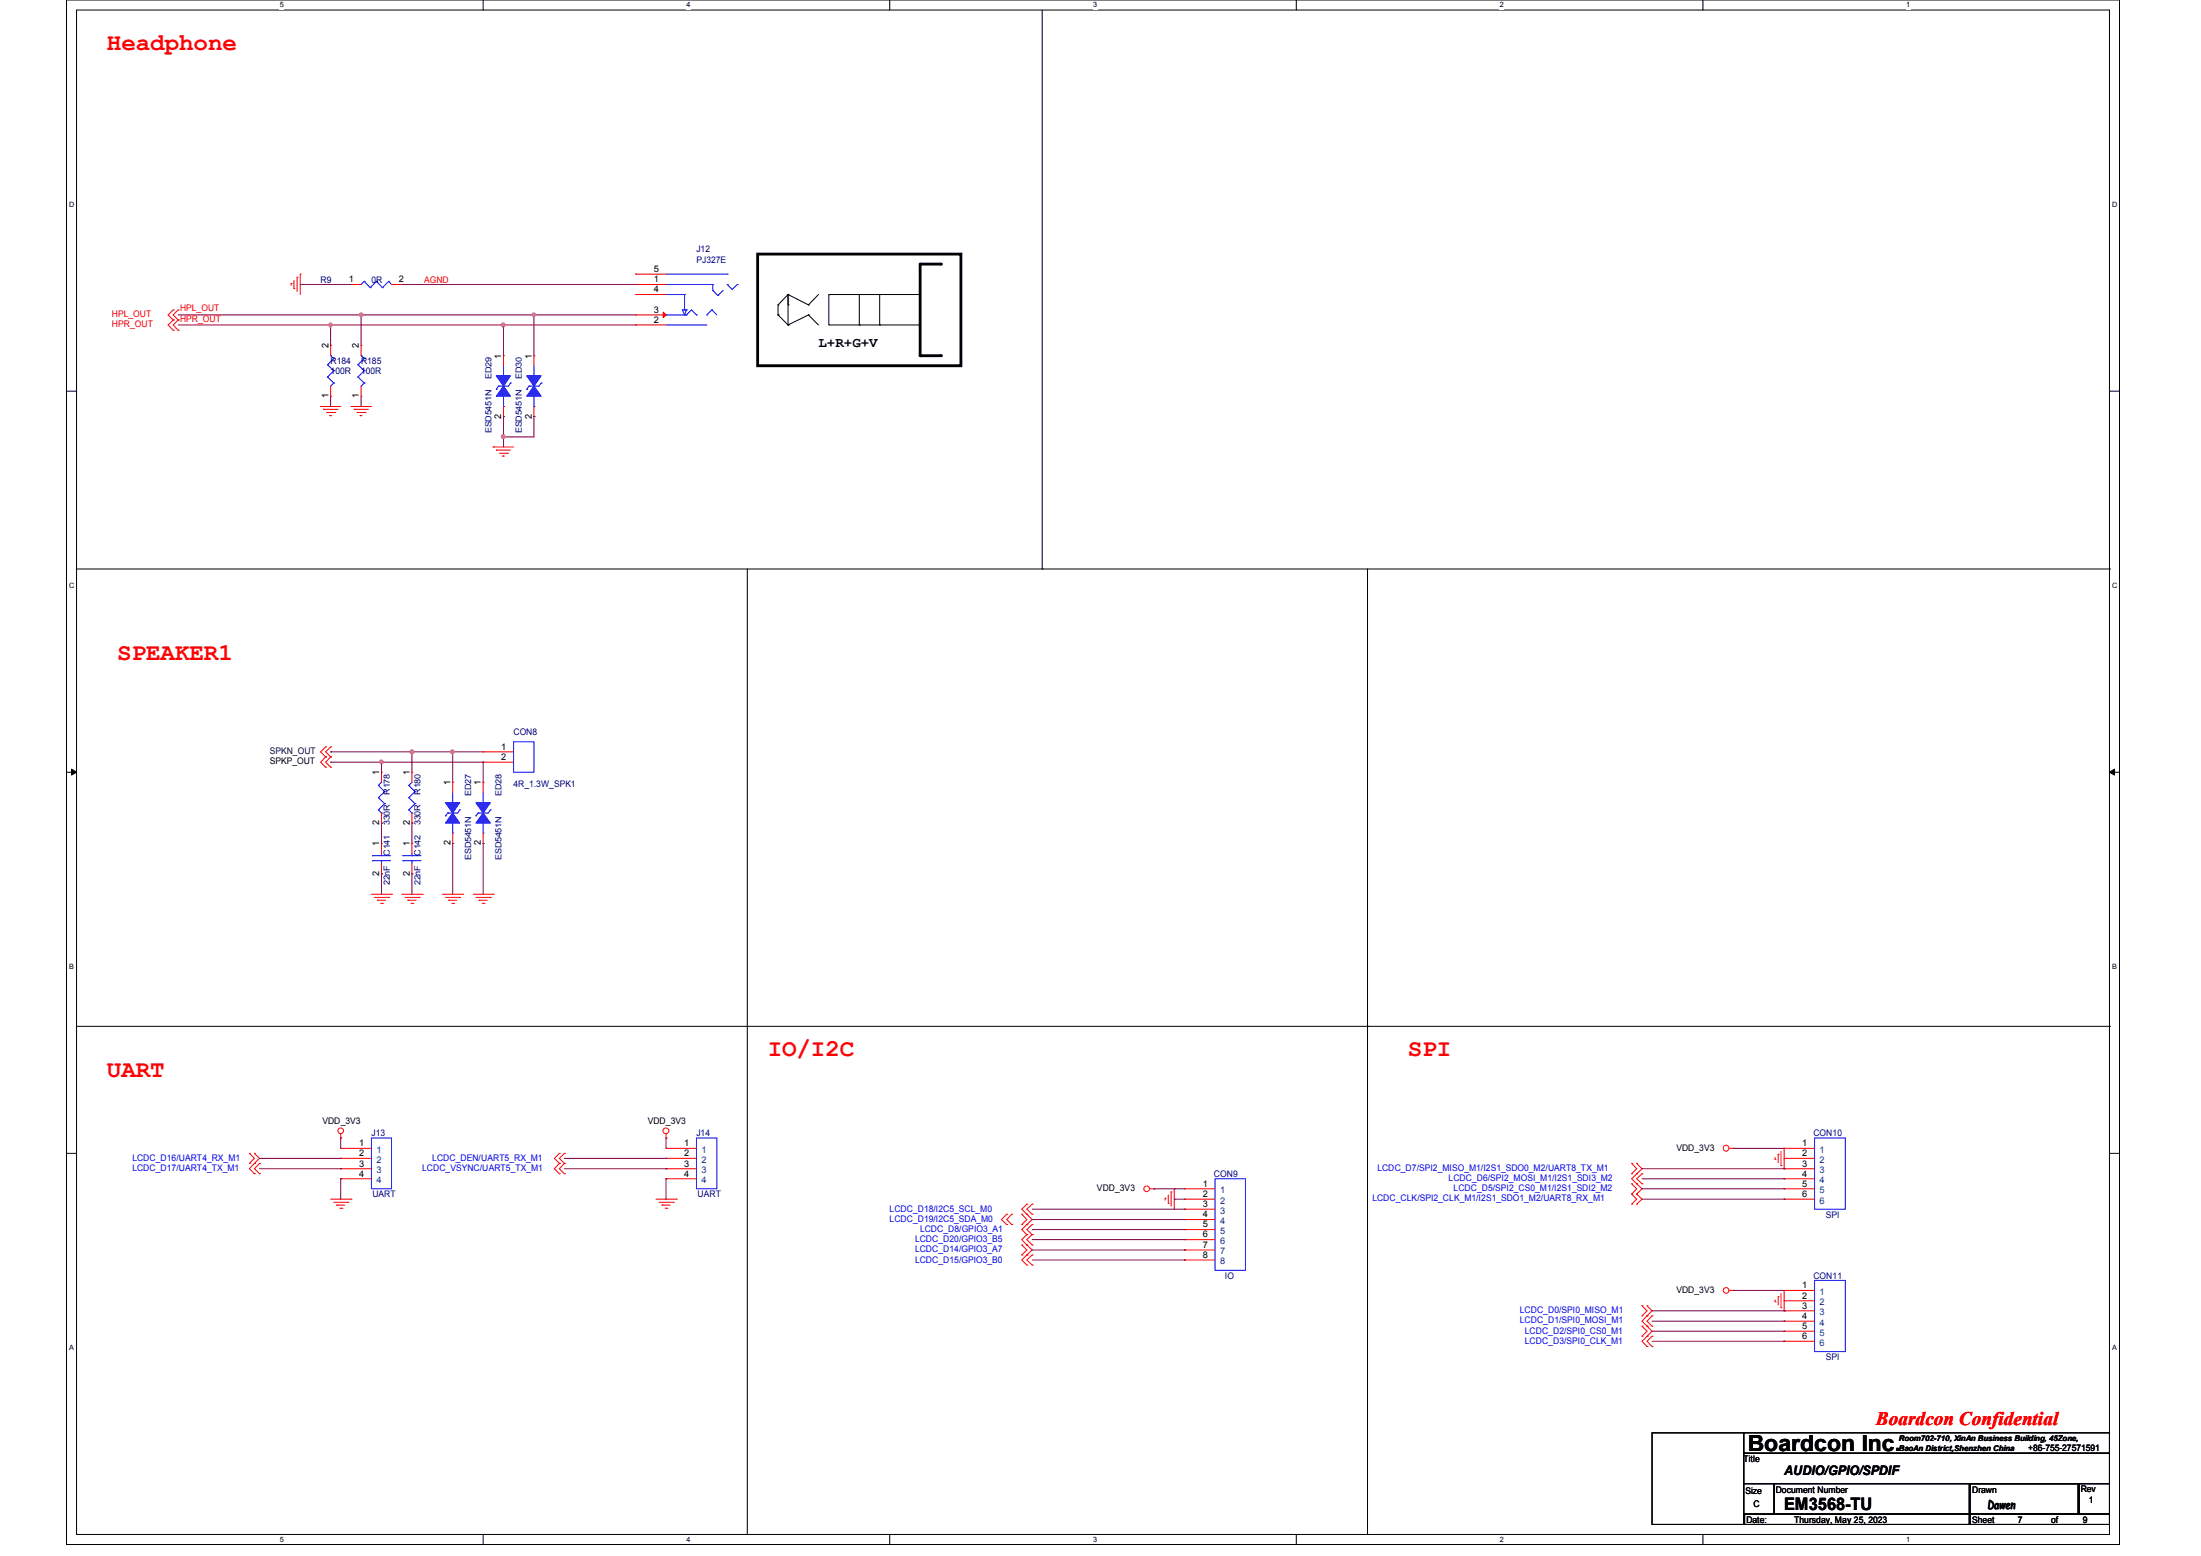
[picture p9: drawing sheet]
<svg xmlns="http://www.w3.org/2000/svg" width="297mm" height="210mm" viewBox="0 0 297 210" stroke-linecap="round" stroke-linejoin="round" font-family="sans-serif">
<path d="M9 0h277v208.4h-277zM10.3 1.4h274.3v205.7h-274.3z" fill="none" stroke="#000" stroke-width=".13"/>
<g fill="#fff">
<path d="M37.8 .1h.5v1.1h-.5z"/>
<path d="M37.8 207.2h.5v1.1h-.5z"/>
</g>
<path d="M65.2 0v1.4M65.2 207.1v1.3" fill="none" stroke="#000" stroke-width=".13"/>
<g fill="#fff">
<path d="M92.6 .1h.6v1.1h-.6z"/>
<path d="M92.6 207.2h.6v1.1h-.6z"/>
</g>
<path d="M120.1 0v1.4M120.1 207.1v1.3" fill="none" stroke="#000" stroke-width=".13"/>
<g fill="#fff">
<path d="M147.5 .1h.5v1.1h-.5z"/>
<path d="M147.5 207.2h.5v1.1h-.5z"/>
</g>
<path d="M174.9 0v1.4M174.9 207.1v1.3" fill="none" stroke="#000" stroke-width=".13"/>
<g fill="#fff">
<path d="M202.4 .1h.5v1.1h-.5z"/>
<path d="M202.4 207.2h.5v1.1h-.5z"/>
</g>
<path d="M229.8 0v1.4M229.8 207.1v1.3" fill="none" stroke="#000" stroke-width=".13"/>
<g fill="#fff">
<path d="M257.2 .1h.6v1.1h-.6z"/>
<path d="M257.2 207.2h.6v1.1h-.6z"/>
<path d="M9.3 27.1h.7v1.1h-.7z"/>
<path d="M285 27.1h.7v1.1h-.7z"/>
<path d="M9.3 78.5h.7v1.1h-.7z"/>
<path d="M285 78.5h.7v1.1h-.7z"/>
</g>
<path d="M9 52.8h1.3M284.6 52.8h1.4" fill="none" stroke="#000" stroke-width=".13"/>
<g fill="#fff">
<path d="M9.3 129.9h.6v1.1h-.6z"/>
<path d="M285 129.9h.6v1.1h-.6z"/>
</g>
<path d="M9 104.2h1.3M284.6 104.2h1.4" fill="none" stroke="#000" stroke-width=".13"/>
<path d="M9.7 103.8l.6 .4-.6 .4zM284.6 104.2l.7-.4v.8z" fill="#000" stroke="#000" stroke-width=".13"/>
<g fill="#fff">
<path d="M9.3 181.4h.6v1.1h-.6z"/>
<path d="M285 181.4h.6v1.1h-.6z"/>
</g>
<g fill="none" stroke="#000" stroke-width=".13">
<path d="M140.6 1.4v75.4M106.3 39.8h.1M106.3 39.8l-1.3 1.3M106.3 39.8v4.1M106.3 39.8l2.8 1.3M110.4 39.8l-1.3 1.3M111.8 39.8h12.4v4.1h-12.4zM116 39.8v4.1M118.7 39.8v4.1M105 41.1h.1M105 42.5h.1M105 41.1v1.4"/>
<path d="M105 42.5l1.3 1.4M106.3 41.1h.1M106.3 43.9h.1M109.1 41.1h.1M109.1 42.5h.1M109.1 42.5l-2.8 1.4M109.1 42.5l1.3 1.4M116 43.9h.1M118.7 43.9h.1M10.3 76.8h274.3M100.8 76.8v130.3M140.6 76.8h.1"/>
<path d="M184.5 76.8v130.3M284.6 76.8h.1M10.3 138.5h274.3M184.5 138.5h.1M284.6 138.5h.1M9 155.7h1.3M284.6 155.7h1.4M222.9 193.4h12.4v12.3h-12.4zM235.3 193.4h49.3v2.7h-49.3zM235.3 196.1h49.3v4.1h-49.3zM100.8 207.1h.1M184.5 207.1h.1"/>
<path d="M235.3 200.2h4.1v4.1h-4.1zM235.4 204.3h30.5v1.4h-30.5zM239.4 200.2h41.1v4.1h-41.1zM265.7 204.3h18.9v1.4h-18.9zM265.7 200.2h.1M265.7 200.2v4.1M265.9 200.2h14.5v4.1h-14.5zM280.5 200.2h4.1v4.1h-4.1z"/>
</g>
<path d="M102.2 34.3h27.5v15.1h-27.5zM126.9 35.6h-2.7v12.4h2.7" fill="none" stroke="#000" stroke-width=".38"/>
<g fill="#000">
<circle cx="126.9" cy="35.6" r=".19"/>
<circle cx="124.2" cy="48" r=".19"/>
<circle cx="126.9" cy="48" r=".19"/>
</g>
<g fill="none" stroke="#f00" stroke-width=".13">
<path d="M39.3 38.3h.1M39.3 38.3v.2M39.7 38.9h.1M39.7 37.8v1.1M40.1 37.4h.1M40.1 37.4v1.9M40.5 37h.1M40.5 37v2.8M47.4 38.4h.1M47.4 38.4h1.3M52.8 38.4h1.4M54.2 38.4h.1"/>
<path d="M85.8 37h.1M85.8 39.8h.1M85.8 38.4h.1M85.8 37h4.1M85.8 39.8h4.1M85.8 38.4h4.1M23.4 41.8h.1M23.4 43.2h.1M23.4 44.6h.1M23.4 41.8l-.7 .7 .7 .7M23.4 43.2l-.7 .7 .7 .7M24 41.8h.1"/>
<path d="M24 43.2h.1M24 44.6h.1M24 41.8l-.6 .7 .6 .7M24 43.2l-.6 .7 .6 .7M43.3 54.9h.1M43.3 54.9h2.7M43.6 55.2h.1M43.6 55.2h2M44.1 55.7h1.1M44.5 56.1h.1M44.5 56.1h.2M44.6 53.5h.1"/>
<path d="M44.6 46.6h.1M44.6 46.6v1.4M44.6 52.1v1.4M45.2 55.7h.1M47.4 54.9h.1M47.4 54.9h2.7M47.8 55.2h.1M47.8 55.2h1.9M48.2 55.7h1.1M48.6 56.1h.1M48.6 56.1h.3M48.7 53.5h.1"/>
<path d="M48.7 46.6h.1M48.7 46.6v1.4M48.7 52.1v1.4M49.3 55.7h.1M67.9 48h.1M67.9 56.2h.1M67.9 48v1.4M67.9 54.9v1.3M72.1 48h.1M72.1 56.2h.1M72.1 48v1.4M72.1 54.9v1.3"/>
<path d="M85.8 42.5h.1M85.8 43.9h.1M85.8 42.5h4.1M85.8 43.9h4.1M66.5 60.3h.1M66.5 60.3h2.8M67 60.7h.1M67 60.7h1.9M67.4 61.2h1.1M67.8 61.6h.1M67.8 61.6h.3M68.5 61.2h.1"/>
<path d="M43.9 102.2h.1M43.9 103.5h.1M43.9 100.8h.1M43.9 102.2l-.6 .7 .6 .6M43.9 100.8l-.6 .7 .6 .7M44.6 102.2h.1M44.6 103.5h.1M44.6 100.8h.1M44.6 102.2l-.7 .7 .7 .6M44.6 100.8l-.7 .7 .7 .7M51.5 113.8h.1M51.5 117.9h.1"/>
<path d="M51.5 104.2h.1M51.5 111.1h.1M51.5 104.2v1.4M51.5 109.7v1.4M51.5 113.8v1.4M51.5 116.6v1.3M55.6 104.2h.1M55.6 111.1h.1M55.6 113.8h.1M55.6 117.9h.1M55.6 104.2v1.4M55.6 109.7v1.4"/>
<path d="M55.6 113.8v1.4M55.6 116.6v1.3M61.1 105.6h.1M61.1 113.8h.1M61.1 105.6v1.4M61.1 112.4v1.4M65.2 105.6h.1M65.2 113.8h.1M65.2 101.5h.1M65.2 102.9h.1M65.2 105.6v1.4M65.2 112.4v1.4"/>
<path d="M65.2 101.5h4.1M65.2 102.9h4.1M50.1 120.7h2.7M50.5 121.1h2M50.9 121.5h.1M50.9 121.5h1.1M51.4 121.9h.2M51.6 121.9h.1M52.5 121.1h.1M52.8 120.7h.1M54.2 120.7h2.8M54.7 121.1h1.9"/>
<path d="M55 121.5h.1M55 121.5h1.1M55.5 121.9h.2M55.7 121.9h.1M56.6 121.1h.1M57 120.7h.1M59.7 120.7h2.7M60.1 121.1h1.9M60.5 121.5h.1M60.5 121.5h1.1M61 121.9h.2M61.2 121.9h.1"/>
<path d="M62 121.1h.1M62.4 120.7h.1M63.8 120.7h2.7M64.2 121.1h2M64.6 121.5h.1M64.6 121.5h1.1M65.1 121.9h.2M65.3 121.9h.1M66.2 121.1h.1M66.5 120.7h.1M33.7 157h.1M33.7 155.7h.1"/>
<path d="M33.7 155.7l.6 .6-.6 .7M34.3 155.7h.1M34.3 157h.1M34.3 158.4h.1M34.3 155.7l.7 .6-.7 .7M34.3 157l-.6 .7 .6 .7M35 158.4h.1M35 157h.1M35 157l-.7 .7 .7 .7M46 153.6h.1M46 155h.1M46 156.3h.1"/>
<path d="M46 157.7h.1M46 159.1h.1M46 153v.6M46 155h4.1M46 156.3h4.1M46 157.7h4.1M46 159.1h4.1M75.5 155.7h.1M75.5 157h.1M75.5 158.4h.1M75.5 155.7l-.7 .6 .7 .7M75.5 157l-.7 .7 .7 .7"/>
<path d="M76.2 155.7h.1M76.2 157h.1M76.2 158.4h.1M76.2 155.7l-.7 .6 .7 .7M76.2 157l-.7 .7 .7 .7M89.9 153.6h.1M89.9 155h.1M89.9 156.3h.1M89.9 157.7h.1M89.9 159.1h.1M89.9 153v.6M89.9 155h4.1"/>
<path d="M89.9 156.3h4.1M89.9 157.7h4.1M89.9 159.1h4.1M220.2 159.8h.1M220.2 158.4h.1M220.2 157h.1M220.2 159.8l.7 .6-.7 .8M220.2 157l.7 .7-.7 .7M220.9 159.8h.1M220.9 158.4h.1M220.9 157h.1M220.9 159.8l.7 .6-.7 .8"/>
<path d="M220.9 158.4l-.7 .7 .7 .7M220.9 157l.7 .7-.7 .7M221.6 159.8h.1M221.6 158.4h.1M221.6 158.4l-.7 .7 .7 .7M233.3 155h.6M233.9 155h.1M239.5 156.5h.1M239.5 156.2v.3M239.9 155.8h.1M239.9 155.8v1.1M240.3 157.3h.1"/>
<path d="M240.3 155.4v1.9M240.7 157.7h.1M240.7 155h.1M240.7 156.3h.1M240.7 159.1h.1M240.7 155v2.7M240.7 155h4.2M240.7 156.3h4.2M240.7 157.7h4.2M240.7 159.1h4.2M44.6 161.8h2.8M45 162.3h1.9"/>
<path d="M45.4 162.6h.1M45.4 162.6h1.1M45.8 163.1h.3M46.1 163.1h.1M46.9 162.3h.1M47.4 161.8h.1M88.5 161.8h2.8M88.9 162.3h1.9M89.3 162.6h.1M89.3 162.6h1.1M89.7 163.1h.3M90 163.1h.1"/>
<path d="M90.8 162.3h.1M91.3 161.8h.1M135.8 163.9h.1M135.8 165.3h.1M135.8 163.9l-.7 .7 .7 .7M136.5 163.9h.1M136.5 165.3h.1M136.5 163.9l-.7 .7 .7 .7M137.9 163.9h.1M137.9 165.3h.1M137.9 169.4h.1M137.9 168h.1"/>
<path d="M137.9 163.9l.7 .7-.7 .7M137.9 168l.7 .7-.7 .7M138.6 163.9h.1M138.6 162.5h.1M138.6 165.3h.1M138.6 166.6h.1M138.6 168h.1M138.6 169.4h.1M138.6 170.7h.1M138.6 162.5l-.7 .7 .7 .7M138.6 163.9l.7 .7-.7 .7M138.6 165.3l-.7 .6 .7 .7"/>
<path d="M138.6 166.6l-.7 .7 .7 .7M138.6 168l.7 .7-.7 .7M138.6 169.4l-.7 .7 .7 .6M139.3 163.9h.1M139.3 162.5h.1M139.3 166.6h.1M139.3 165.3h.1M139.3 168h.1M139.3 170.7h.1M139.3 169.4h.1M139.3 162.5l-.7 .7 .7 .7M139.3 166.6l-.7 .7 .7 .7"/>
<path d="M139.3 165.3l-.7 .6 .7 .7M139.3 169.4l-.7 .7 .7 .6M155.2 160.4h.5M155.7 160.4h.1M157.2 161.7h.1M157.2 161.7v.3M157.6 162.4h.1M157.6 161.3v1.1M158 160.9h.1M158 160.9v1.9M158.5 160.4h.1M158.5 160.4v2.8"/>
<path d="M159.9 160.4h.1M159.9 161.8h.1M159.9 163.2h.1M159.9 164.6h.1M159.9 165.9h.1M159.9 167.3h.1M159.9 168.7h.1M159.9 170.1h.1M159.9 161.8h4.1M159.9 160.4h4.1M159.9 163.2h4.1M159.9 164.6h4.1"/>
<path d="M159.9 165.9h4.1M159.9 167.3h4.1M159.9 168.7h4.1M159.9 170.1h4.1M220.2 162.5h.1M220.2 161.2h.1M220.2 161.2l.7 .6-.7 .7M220.9 161.2h.1M220.9 162.5h.1M220.9 161.2l.7 .6-.7 .7M221.6 177.6h.1M221.6 176.2h.1"/>
<path d="M221.6 179h.1M221.6 176.2l.6 .7-.6 .7M221.6 179l.6 .7-.6 .6M222.2 176.2h.1M222.2 177.6h.1M222.2 179h.1M222.2 176.2l.7 .7-.7 .7M222.2 177.6l-.6 .7 1.3 1.4-1.3 1.3 .6 .7M222.9 179h.1M222.9 177.6h.1M222.9 177.6l-.7 .7 .7 .7M233.3 174.2h.6"/>
<path d="M233.9 174.2h.1M239.5 175.7h.1M239.5 175.4v.3M239.9 175h.1M239.9 175v1.1M240.3 176.5h.1M240.3 174.6v1.9M240.7 176.9h.1M240.7 174.2h.1M240.7 175.6h.1M240.7 178.3h.1M240.7 179.7h.1"/>
<path d="M240.7 160.4h.1M240.7 161.8h.1M240.7 161.8h4.2M240.7 174.2v2.7M240.7 160.4h4.2M240.7 174.2h4.2M240.7 175.6h4.2M240.7 176.9h4.2M240.7 178.3h4.2M240.7 179.7h4.2M221.6 180.3h.1M222.2 180.3h.1"/>
<path d="M222.2 181.7h.1M222.9 181.7h.1M222.9 180.3h.1M222.9 180.3l-.7 .7 .7 .7M240.7 181h.1M240.7 181h4.2"/>
<circle cx="46" cy="152.6" r=".38"/>
<circle cx="89.9" cy="152.6" r=".39"/>
<circle cx="232.9" cy="155" r=".39"/>
<circle cx="154.7" cy="160.4" r=".38"/>
<circle cx="232.9" cy="174.2" r=".38"/>
</g>
<g fill="none" stroke="#00f" stroke-width=".13">
<path d="M49.1 38h.1M49.1 38l-.4 .4M49.1 38l.9 .8M50 38.8h.1M50.8 38h.1M50.8 38l-.8 .8M50.8 38l.8 .8M51.6 38.8h.1M52.5 38h.1M52.5 38l-.9 .8M52.5 38l.3 .4M52.8 38.4h.1"/>
<path d="M89.9 38.4h.1M89.9 38.4h6.3M89.9 39.8h2.5M89.9 37h8.2M92.4 39.8h.1M92.4 39.8v2M96.2 39.2h.1M96.2 38.4h.1M96.2 39.2l.7 .7M96.2 38.4v.8M96.9 39.9h.1M97.6 39.2l-.7 .7"/>
<path d="M98.1 38.4h.1M98.1 37h.1M98.1 38.4l.7 .7 .7-.7M99.5 38.4h.1M44.2 50.9h.1M44.2 49.2h.1M44.2 50.9l.8 .8M44.2 49.2l.8 .8M44.6 48h.1M44.6 48l.4 .4M45 51.7h.1M45 50h.1"/>
<path d="M45 48.4h.1M45 51.7l-.4 .4M45 50l-.8 .9M45 48.4l-.8 .8M48.3 50.9h.1M48.3 49.2h.1M48.3 50.9l.8 .8M48.3 49.2l.8 .8M48.7 48h.1M48.7 48l.4 .4M49.1 51.7h.1M49.1 50h.1"/>
<path d="M49.1 48.4h.1M49.1 51.7l-.4 .4M49.1 50l-.8 .9M49.1 48.4l-.8 .8M67 52.5h.1M67.3 52.1h.1M67.3 52.1l-.3 .4M67.9 50.7h.1M67.9 54.9h.1M67.9 49.4v1.3M67.9 53.5v1.4M68.9 51.7h.1"/>
<path d="M68.9 51.7l-.3 .4h-1.3M71.1 52.5h.1M71.4 52.1h.1M71.4 52.1l-.3 .4M72.1 50.7h.1M72.1 54.9h.1M72.1 49.4v1.3M72.1 53.5v1.4M73 51.7h.1M73 51.7l-.3 .4h-1.3M89.9 42.5h.1M89.9 43.9h5.5"/>
<path d="M89.9 42.5h2.7M92.1 41.8h.1M92.1 41.8h.5M92.1 41.8l.3 .7M92.4 41.8h.1M92.4 42.5h.1M92.6 42.5h.1M92.6 41.8h.1M92.6 42.5l.7-.7 .7 .7M92.6 41.8l-.2 .7M94 42.5h.1M95.4 42.5h.1"/>
<path d="M96.1 41.8h.1M96.1 41.8l-.7 .7M96.1 41.8l.6 .7M50.2 116.2h.1M50.2 115.5h.1M50.2 116.2h2.5M50.2 115.5h2.5M51.1 106h.1M51.1 107.7h.1M51.1 109.3h.1M51.1 106l.8 .8M51.1 107.7l.8 .8"/>
<path d="M51.1 109.3l.4 .4M51.5 115.5h.1M51.5 116.2h.1M51.5 109.7h.1M51.5 115.2v.3M51.5 116.2v.4M51.5 105.6l-.4 .4M51.9 106.8h.1M51.9 108.5h.1M51.9 106.8l-.8 .9M51.9 108.5l-.8 .8M54.4 116.2h.1"/>
<path d="M54.4 115.5h.1M54.4 116.2h2.4M54.4 115.5h2.4M55.2 106h.1M55.2 107.7h.1M55.2 109.3h.1M55.2 106l.8 .8M55.2 107.7l.8 .8M55.2 109.3l.4 .4M55.6 109.7h.1M55.6 115.5h.1M55.6 116.2h.1"/>
<path d="M55.6 105.6l-.4 .4M55.6 115.2v.3M55.6 116.2v.4M56 106.8h.1M56 108.5h.1M56 106.8l-.8 .9M56 108.5l-.8 .8M60.1 110.1h.1M60.4 109.7h.1M60.4 109.7l-.3 .4M61.1 108.3h.1M61.1 112.4h.1"/>
<path d="M61.1 107v1.3M61.1 111.1v1.3M62 109.3h.1M62 109.3l-.2 .4h-1.4M64.2 110.1h.1M64.5 109.7h.1M64.5 109.7l-.3 .4M65.2 108.3h.1M65.2 112.4h.1M65.2 107v1.3M65.2 111.1v1.3M66.2 109.3h.1"/>
<path d="M66.2 109.3l-.3 .4h-1.4M69.3 100.1h2.8v4.1h-2.8zM50.1 153.6h2.7v6.8h-2.7zM94 153.6h2.7v6.8h-2.7zM164 159.1h4.1v12.3h-4.1zM244.9 153.6h4.1v9.6h-4.1zM244.9 172.8h4.1v9.6h-4.1z"/>
</g>
<path d="M89.5 42.1l.4 .4-.4 .4z" fill="#f00" stroke="#f00" stroke-width=".13"/>
<g fill="#00f" stroke="#00f" stroke-width=".13">
<path d="M71.1 50.7h1.9l-.9 1.4z" fill-rule="evenodd"/>
<path d="M72.1 52.1l.9 1.4h-1.9z" fill-rule="evenodd"/>
<path d="M60.1 108.3h1.9l-.9 1.4z" fill-rule="evenodd"/>
<path d="M61.1 109.7l.9 1.4h-1.9z" fill-rule="evenodd"/>
<path d="M67 50.7h1.9l-1 1.4z" fill-rule="evenodd"/>
<path d="M67.9 52.1l1 1.4h-1.9z" fill-rule="evenodd"/>
<path d="M64.2 108.3h2l-1 1.4z" fill-rule="evenodd"/>
<path d="M65.2 109.7l1 1.4h-2z" fill-rule="evenodd"/>
</g>
<g fill="none" stroke="#800040" stroke-width=".13">
<path d="M40.5 38.4h6.9M47.4 38.4h.1M54.2 38.4h31.6M85.8 38.4h.1M24 42.5h61.8M24 43.9h61.8M44.6 43.9h.1M44.6 54.9h.1M44.6 43.9v2.7M44.6 53.5v1.4M48.7 42.5h.1M48.7 54.9h.1"/>
<path d="M48.7 42.5v4.1M48.7 53.5v1.4M67.9 43.9h.1M67.9 56.2h.1M67.9 59h.1M67.9 43.9v4.1M67.9 56.2v4.1M72.1 42.5h.1M72.1 56.2h.1M72.1 42.5v5.5M72.1 56.2v2.8h-4.2M44.6 101.5h.1"/>
<path d="M44.6 102.9h.1M44.6 101.5h20.6M44.6 102.9h20.6M51.5 102.9h.1M51.5 111.1h.1M51.5 117.9h.1M51.5 102.9v1.3M51.5 111.1v2.7M51.5 117.9v2.8M55.6 101.5h.1M55.6 111.1h.1M55.6 117.9h.1"/>
<path d="M55.6 101.5v2.7M55.6 111.1v2.7M55.6 117.9v2.8M61.1 101.5h.1M61.1 113.8h.1M61.1 101.5v4.1M61.1 113.8v6.9M65.2 102.9h.1M65.2 113.8h.1M65.2 102.9v2.7M65.2 113.8v6.9M35 157.7h11"/>
<path d="M35 156.3h11M46 159.1h.1M46 156.3h.1M46 157.7h.1M46 153.6h.1M46 153.6v1.4M46 159.1v2.7M76.2 157.7h13.7M76.2 156.3h13.7M89.9 159.1h.1M89.9 156.3h.1M89.9 157.7h.1"/>
<path d="M89.9 153.6h.1M89.9 153.6v1.4M89.9 159.1v2.7M221.6 157.7h19.1M221.6 159.1h19.1M233.9 155h.1M233.9 155h6.8M240.7 157.7h.1M240.7 159.1h.1M139.3 163.2h20.6M139.3 164.6h20.6M139.3 165.9h20.6"/>
<path d="M139.3 167.3h20.6M139.3 168.7h20.6M139.3 170.1h20.6M155.7 160.4h.1M155.7 160.4h4.2M158.5 161.8h.1M158.5 161.8h1.4M159.9 163.2h.1M159.9 164.6h.1M159.9 165.9h.1M159.9 167.3h.1M159.9 168.7h.1"/>
<path d="M159.9 170.1h.1M221.6 160.4h19.1M221.6 161.8h19.1M222.9 176.9h17.8M222.9 178.3h17.8M222.9 179.7h17.8M233.9 174.2h.1M233.9 174.2h6.8M240.7 176.9h.1M240.7 178.3h.1M240.7 179.7h.1M240.7 160.4h.1"/>
<path d="M240.7 161.8h.1M222.9 181h17.8M240.7 181h.1"/>
</g>
<g fill="#f0f" stroke="#f0f" stroke-width=".13">
<circle cx="48.7" cy="42.5" r=".24"/>
<circle cx="72" cy="42.5" r=".23"/>
<circle cx="67.9" cy="43.9" r=".25"/>
<circle cx="67.9" cy="58.9" r=".25"/>
<circle cx="55.6" cy="101.5" r=".25"/>
<circle cx="61" cy="101.5" r=".25"/>
<circle cx="51.4" cy="102.8" r=".24"/>
<circle cx="44.6" cy="43.8" r=".24"/>
</g>
<g font-size="3.3" fill="#f00">
<text x="14.4" y="6.8">Headphone</text>
<text x="15.8" y="89.1">SPEAKER1</text>
<text x="103.6" y="142.6">IO/I2C</text>
<text x="190" y="142.6">SPI</text>
<text x="14.4" y="145.3">UART</text>
</g>
<text font-size="3" x="235.8" y="195.9">Boardcon Inc.</text>
<text font-size="2.6" fill="#f00" x="253.1" y="192.4">Boardcon Confidential</text>
<text font-size="2.3" x="240.7" y="203.8">EM3568-TU</text>
<text font-size="1.9" x="110.4" y="46.9">L+R+G+V</text>
<text font-size="1.8" x="240.8" y="199.1">AUDIO/GPIO/SPDIF</text>
<text font-size="1.6" x="268.2" y="203.7">Dawen</text>
<g font-size="1.2" fill="#000080">
<text x="94" y="34">J12</text>
<text x="94" y="35.4">PJ327E</text>
<text x="43.3" y="38.1">R9</text>
<text x="50.1" y="38.1">0R</text>
<text x="44.6" y="49.1">R184</text>
<text x="44.6" y="50.5">100R</text>
<text x="48.7" y="49.1">R185</text>
<text x="48.7" y="50.5">100R</text>
<text x="66.3" y="51.1" transform="rotate(-90 66.3 51.1)">ED29</text>
<text x="70.4" y="51.1" transform="rotate(-90 70.4 51.1)">ED30</text>
<text x="66.3" y="58.4" transform="rotate(-90 66.3 58.4)">ESD5451N</text>
<text x="70.4" y="58.4" transform="rotate(-90 70.4 58.4)">ESD5451N</text>
<text x="69.3" y="99.2">CON8</text>
<text x="52.6" y="107.2" transform="rotate(-90 52.6 107.2)">R178</text>
<text x="56.7" y="107.2" transform="rotate(-90 56.7 107.2)">R180</text>
<text x="63.6" y="107.4" transform="rotate(-90 63.6 107.4)">ED27</text>
<text x="67.7" y="107.4" transform="rotate(-90 67.7 107.4)">ED28</text>
<text x="69.3" y="106.2">4R_1.3W_SPK1</text>
<text x="52.6" y="111.3" transform="rotate(-90 52.6 111.3)">330R</text>
<text x="56.7" y="111.3" transform="rotate(-90 56.7 111.3)">330R</text>
<text x="52.6" y="119.5" transform="rotate(-90 52.6 119.5)">22nF</text>
<text x="52.6" y="115.5" transform="rotate(-90 52.6 115.5)">C141</text>
<text x="56.7" y="119.5" transform="rotate(-90 56.7 119.5)">22nF</text>
<text x="56.7" y="115.5" transform="rotate(-90 56.7 115.5)">C142</text>
<text x="63.6" y="116" transform="rotate(-90 63.6 116)">ESD5451N</text>
<text x="67.7" y="116" transform="rotate(-90 67.7 116)">ESD5451N</text>
<text x="50.1" y="153.4">J13</text>
<text x="94" y="153.4">J14</text>
<text x="244.7" y="153.4">CON10</text>
<text x="50.2" y="161.6">UART</text>
<text x="94.1" y="161.6">UART</text>
<text x="163.8" y="158.9">CON9</text>
<text x="246.4" y="164.3">SPI</text>
<text x="165.3" y="172.6">IO</text>
<text x="244.7" y="172.6">CON11</text>
<text x="246.4" y="183.6">SPI</text>
</g>
<g font-size="1.2">
<text x="47.1" y="38.1">1</text>
<text x="53.8" y="38.1">2</text>
<text x="88.2" y="36.7">5</text>
<text x="88.2" y="39.5">4</text>
<text x="88.2" y="38.1">1</text>
<text x="44.3" y="47" transform="rotate(-90 44.3 47)">2</text>
<text x="48.4" y="47" transform="rotate(-90 48.4 47)">2</text>
<text x="88.2" y="42.2">3</text>
<text x="88.2" y="43.6">2</text>
<text x="44.3" y="53.8" transform="rotate(-90 44.3 53.8)">1</text>
<text x="48.4" y="53.8" transform="rotate(-90 48.4 53.8)">1</text>
<text x="67.6" y="48.4" transform="rotate(-90 67.6 48.4)">1</text>
<text x="71.8" y="48.4" transform="rotate(-90 71.8 48.4)">1</text>
<text x="67.6" y="56.5" transform="rotate(-90 67.6 56.5)">2</text>
<text x="71.8" y="56.5" transform="rotate(-90 71.8 56.5)">2</text>
<text x="67.6" y="101.2">1</text>
<text x="36.4" y="103.2">SPKP_OUT</text>
<text x="51.2" y="104.6" transform="rotate(-90 51.2 104.6)">1</text>
<text x="55.3" y="104.6" transform="rotate(-90 55.3 104.6)">1</text>
<text x="60.8" y="106" transform="rotate(-90 60.8 106)">1</text>
<text x="64.9" y="106" transform="rotate(-90 64.9 106)">1</text>
<text x="67.6" y="102.6">2</text>
<text x="51.2" y="111.4" transform="rotate(-90 51.2 111.4)">2</text>
<text x="55.3" y="111.4" transform="rotate(-90 55.3 111.4)">2</text>
<text x="51.2" y="118.2" transform="rotate(-90 51.2 118.2)">2</text>
<text x="51.2" y="114.2" transform="rotate(-90 51.2 114.2)">1</text>
<text x="55.3" y="118.2" transform="rotate(-90 55.3 118.2)">2</text>
<text x="55.3" y="114.2" transform="rotate(-90 55.3 114.2)">1</text>
<text x="60.8" y="114.1" transform="rotate(-90 60.8 114.1)">2</text>
<text x="64.9" y="114.1" transform="rotate(-90 64.9 114.1)">2</text>
<text x="43.5" y="151.7">VDD_3V3</text>
<text x="48.5" y="154.7">1</text>
<text x="87.4" y="151.7">VDD_3V3</text>
<text x="92.3" y="154.7">1</text>
<text x="226.2" y="155.3">VDD_3V3</text>
<text x="243.2" y="154.7">1</text>
<text x="48.5" y="156">2</text>
<text x="48.5" y="157.4">3</text>
<text x="48.5" y="158.8">4</text>
<text x="92.3" y="156">2</text>
<text x="92.3" y="157.4">3</text>
<text x="92.3" y="158.8">4</text>
<text x="148" y="160.8">VDD_3V3</text>
<text x="162.3" y="160.1">1</text>
<text x="162.3" y="161.5">2</text>
<text x="243.2" y="156">2</text>
<text x="243.2" y="157.4">3</text>
<text x="243.2" y="158.8">4</text>
<text x="243.2" y="160.1">5</text>
<text x="243.2" y="161.5">6</text>
<text x="162.3" y="162.9">3</text>
<text x="162.3" y="164.3">4</text>
<text x="162.3" y="165.7">5</text>
<text x="162.3" y="167">6</text>
<text x="162.3" y="168.4">7</text>
<text x="162.3" y="169.8">8</text>
<text x="243.2" y="173.9">1</text>
<text x="226.2" y="174.5">VDD_3V3</text>
<text x="243.2" y="175.3">2</text>
<text x="243.2" y="176.6">3</text>
<text x="243.2" y="178">4</text>
<text x="243.2" y="179.4">5</text>
<text x="243.2" y="180.7">6</text>
<text x="235.3" y="197.3">Title</text>
<text x="273.7" y="195.9">+86-755-27571591</text>
<text x="235.5" y="201.6">Size</text>
<text x="236.6" y="203.5">C</text>
<text x="239.6" y="201.5">Document Number</text>
<text x="266.1" y="201.5">Drawn</text>
<text x="280.8" y="201.4">Rev</text>
<text x="281.9" y="202.9">1</text>
<text x="235.6" y="205.5">Date:</text>
<text x="242.1" y="205.5">Thursday, May 25, 2023</text>
<text x="266.1" y="205.5">Sheet</text>
<text x="272.3" y="205.5">7</text>
<text x="276.8" y="205.5">of</text>
<text x="281.1" y="205.5">9</text>
</g>
<g font-size="1.2" fill="#f00">
<text x="57.2" y="38.1">AGND</text>
<text x="15.1" y="42.8">HPL_OUT</text>
<text x="15.1" y="44.2">HPR_OUT</text>
<text x="24.3" y="42">HPL_OUT</text>
<text x="24.3" y="43.4">HPR_OUT</text>
</g>
<text font-size="1.2" fill="#000040" x="36.4" y="101.8">SPKN_OUT</text>
<g font-size="1.2" fill="#004080">
<text x="50.8" y="155.6">1</text>
<text x="94.7" y="155.6">1</text>
<text x="245.5" y="155.6">1</text>
<text x="50.8" y="156.9">2</text>
<text x="50.8" y="158.3">3</text>
<text x="50.8" y="159.7">4</text>
<text x="94.7" y="156.9">2</text>
<text x="94.7" y="158.3">3</text>
<text x="94.7" y="159.7">4</text>
<text x="164.6" y="161">1</text>
<text x="245.5" y="156.9">2</text>
<text x="245.5" y="158.3">3</text>
<text x="245.5" y="159.7">4</text>
<text x="245.5" y="161">5</text>
<text x="164.6" y="162.4">2</text>
<text x="164.6" y="163.8">3</text>
<text x="164.6" y="165.2">4</text>
<text x="164.6" y="166.5">5</text>
<text x="164.6" y="167.9">6</text>
<text x="245.5" y="162.4">6</text>
<text x="164.6" y="169.3">7</text>
<text x="164.6" y="170.6">8</text>
<text x="245.5" y="174.8">1</text>
<text x="245.5" y="176.1">2</text>
<text x="245.5" y="177.5">3</text>
<text x="245.5" y="178.9">4</text>
<text x="245.5" y="180.3">5</text>
<text x="245.5" y="181.6">6</text>
</g>
<g font-size="1.2" fill="#00f">
<text x="17.9" y="156.7">LCDC_D16/UART4_RX_M1</text>
<text x="17.9" y="158">LCDC_D17/UART4_TX_M1</text>
<text x="57" y="158">LCDC_VSYNC/UART5_TX_M1</text>
<text x="58.3" y="156.7">LCDC_DEN/UART5_RX_M1</text>
<text x="185.9" y="158">LCDC_D7/SPI2_MISO_M1/I2S1_SDO0_M2/UART8_TX_M1</text>
<text x="195.5" y="159.4">LCDC_D6/SPI2_MOSI_M1/I2S1_SDI3_M2</text>
<text x="196.2" y="160.8">LCDC_D5/SPI2_CS0_M1/I2S1_SDI2_M2</text>
<text x="120" y="163.5">LCDC_D18/I2C5_SCL_M0</text>
<text x="120" y="164.9">LCDC_D19/I2C5_SDA_M0</text>
<text x="123.5" y="167.6">LCDC_D20/GPIO3_B5</text>
<text x="124.2" y="166.3">LCDC_D8/GPIO3_A1</text>
<text x="185.2" y="162.1">LCDC_CLK/SPI2_CLK_M1/I2S1_SDO1_M2/UART8_RX_M1</text>
<text x="123.5" y="169">LCDC_D14/GPIO3_A7</text>
<text x="123.5" y="170.4">LCDC_D15/GPIO3_B0</text>
<text x="205.1" y="177.2">LCDC_D0/SPI0_MISO_M1</text>
<text x="205.1" y="178.6">LCDC_D1/SPI0_MOSI_M1</text>
<text x="205.8" y="180">LCDC_D2/SPI0_CS0_M1</text>
<text x="205.8" y="181.4">LCDC_D3/SPI0_CLK_M1</text>
</g>
<g font-size="1.1">
<text x="256.2" y="195.9">BaoAn District,Shenzhen China</text>
<text x="256.2" y="194.5">Room702-710, XinAn Business Building, 45Zone,</text>
</g>
<g font-size="1">
<text x="37.8" y="1">5</text>
<text x="92.6" y="1">4</text>
<text x="147.5" y="1">3</text>
<text x="202.4" y="1">2</text>
<text x="257.2" y="1">1</text>
<text x="9.3" y="27.9">D</text>
<text x="285" y="27.9">D</text>
<text x="9.3" y="79.4">C</text>
<text x="285" y="79.4">C</text>
<text x="9.3" y="130.8">B</text>
<text x="285" y="130.8">B</text>
<text x="9.3" y="182.2">A</text>
<text x="285" y="182.2">A</text>
<text x="37.8" y="208.1">5</text>
<text x="92.6" y="208.1">4</text>
<text x="147.5" y="208.1">3</text>
<text x="202.4" y="208.1">2</text>
<text x="257.2" y="208.1">1</text>
</g>
</svg>
